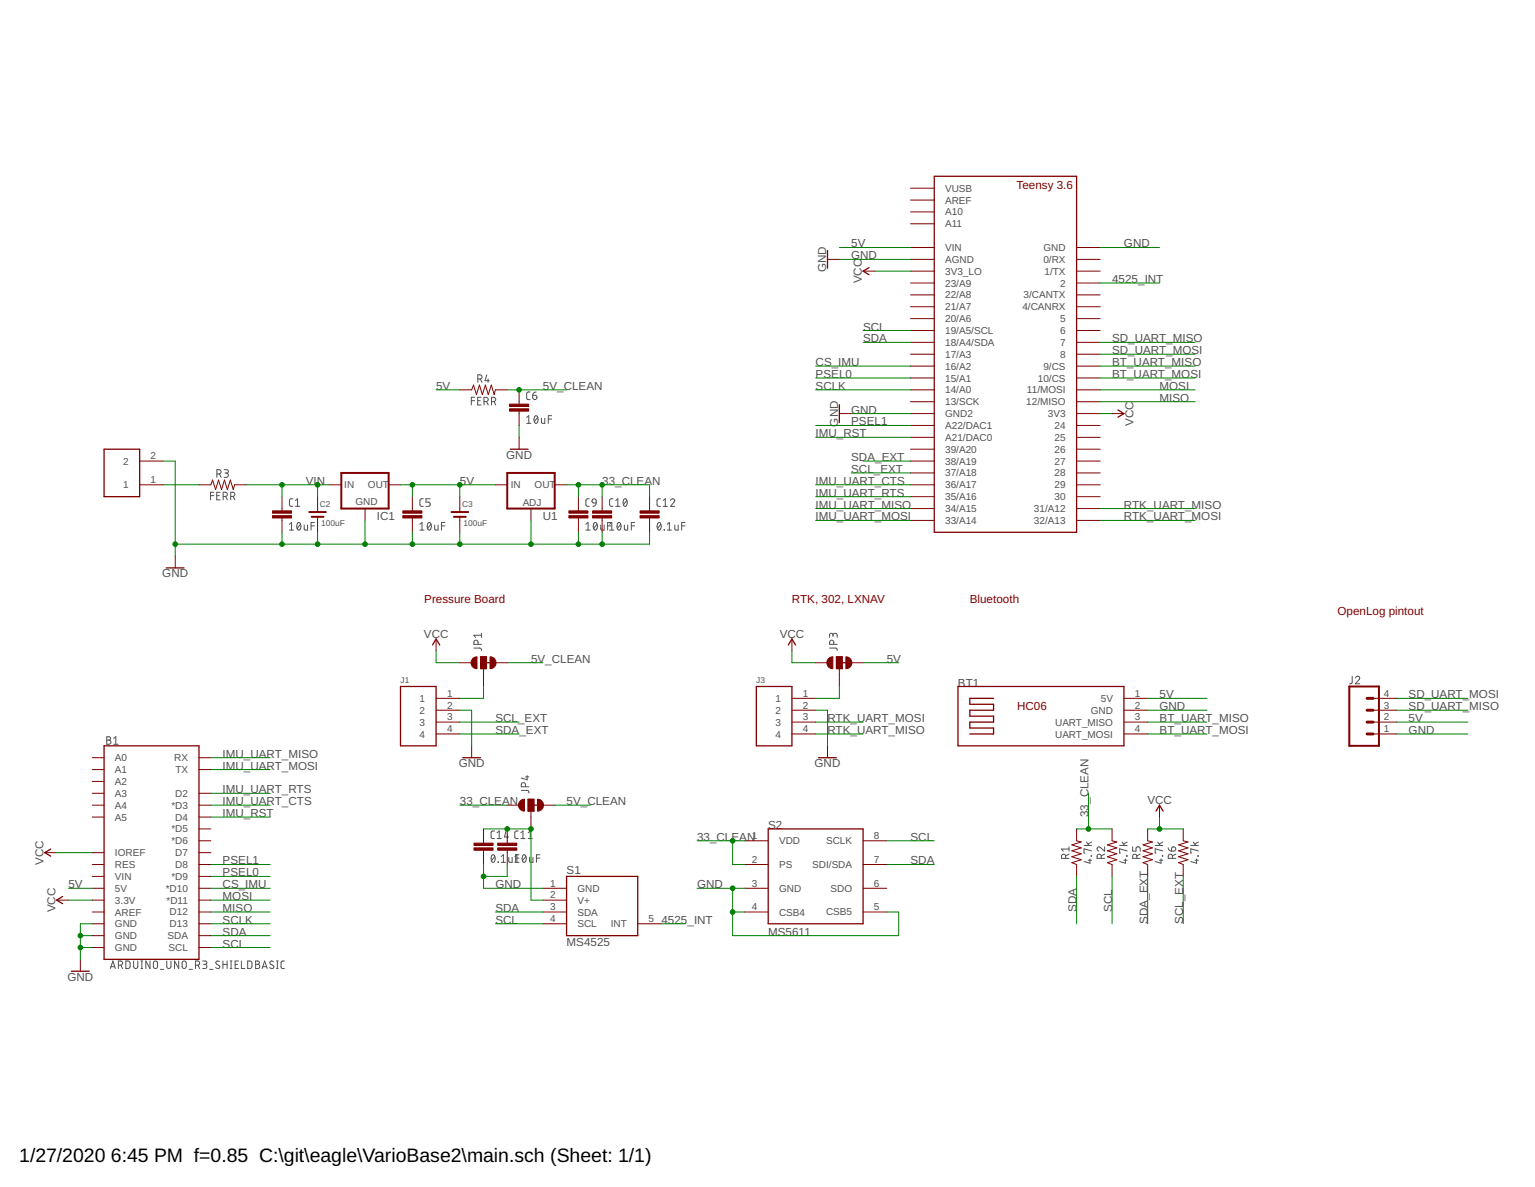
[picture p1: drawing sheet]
<svg xmlns="http://www.w3.org/2000/svg" width="279mm" height="216mm" viewBox="0 0 279 216" stroke-linecap="round" stroke-linejoin="round" font-family="sans-serif">
<g fill="none" stroke="#505050" stroke-width=".18">
<path d="M85.8 72.9h.6M86.4 72.3h-.6v1.4M87 72.9h.4M87 68.9h.4a.38 .38 0 0 0 .3-.3 .38 .38 0 0 0-.3-.4h-.4v1.4M87.4 68.9l.3 .7M87.6 72.3h-.6v1.4h.6M88.1 73h.4a.39 .39 0 0 0 .4-.3 .39 .39 0 0 0-.4-.4h-.4v1.4M88.6 73l.3 .7M88.6 68.2l-.3 1h.8M88.8 68.9v.7M89.5 73h.4a.39 .39 0 0 0 .3-.3 .39 .39 0 0 0-.3-.4h-.4v1.4M89.9 73l.3 .7"/>
<path d="M95.9 75.9l.3-.3v1.4M95.9 77h.7M96.5 71.3h-.5l-.1 .3v.9l.1 .2h.5M97 71.9h.4a.39 .39 0 0 1 .3 .4 .39 .39 0 0 1-.4 .4 .39 .39 0 0 1-.3-.4zM97.4 75.7l.2-.1a.81 .81 0 0 1 0 1.4 .89 .89 0 0 1-.2-1.3zM97.6 71.3l-.5 .2-.1 .4M97.9 75.9l-.6 .8M98.6 76.1v.8l.2 .1h.4v-.9M99.8 76.2h.6M100.4 75.6h-.6v1.4M38.3 90.1h.6M38.9 89.5h-.6v1.4"/>
<path d="M39.5 90.1h.4M39.5 86.2h.4a.39 .39 0 0 0 .4-.4 .39 .39 0 0 0-.4-.4h-.4v1.4M39.9 86.2l.4 .6M40.1 89.5h-.6v1.4h.6M40.6 90.3h.4a.38 .38 0 0 0 .4-.4 .38 .38 0 0 0-.4-.4h-.4v1.4M40.8 85.4h.5l.3 .3-.2 .3h-.4M41.1 90.3l.3 .6M41.2 86a.39 .39 0 0 1 .4 .4 .39 .39 0 0 1-.4 .4h-.4M42 90.3h.4a.38 .38 0 0 0 .4-.4 .38 .38 0 0 0-.4-.4h-.4v1.4M42.4 90.3l.4 .6M52.7 95.4l.4-.4v1.4M52.7 96.4h.7"/>
<path d="M53.3 90.7h-.4l-.2 .3v.9l.2 .2h.4M53.8 92.1h.8M53.8 91l.4-.3v1.4M54.2 95.1l.2-.1a.81 .81 0 0 1 0 1.4 .85 .85 0 0 1-.2-1.3zM54.7 95.4l-.6 .7M55.4 95.5v.8l.2 .1h.4v-.9M56.6 95.7h.6M57.2 95h-.6v1.4M76.4 96.4h.8M76.4 95.4l.4-.4v1.4M77 90.7h-.4l-.2 .3 .1 .9 .1 .2h.4M77.9 95.1l.2-.1a.81 .81 0 0 1 0 1.4 .85 .85 0 0 1-.2-1.3z"/>
<path d="M78.3 90.7h-.8v.6h.5a.39 .39 0 0 1 .3 .4 .39 .39 0 0 1-.3 .4h-.5M78.4 95.4l-.6 .7M79.1 95.5v.8l.3 .1h.3v-.9M80.4 95.7h.6M81 95h-.6v1.4M106.6 96.4h.8M106.6 95.4l.4-.4v1.4M107.3 90.7h-.5l-.2 .3 .1 .9 .1 .2h.5M107.9 90.8l.2-.1 .3 .1 .1 .7-.7-.1v-.3zM108.1 95.1l.3-.1a.81 .81 0 0 1 0 1.4 .89 .89 0 0 1-.3-1.3zM108.5 91.5l-.1 .3-.5 .3M108.7 95.4l-.6 .7"/>
<path d="M109.3 95.5l.1 .8 .2 .1h.4v-.9M110.6 95.7h.6M111 96.4h.7M111 95.4l.4-.4v1.4M111.2 95h-.6v1.4M111.6 90.7h-.5l-.1 .3v.9l.1 .2h.5M112.1 92.1h.7M112.1 91l.4-.3v1.4M112.5 95.1l.2-.1a.81 .81 0 0 1 0 1.4 .89 .89 0 0 1-.2-1.3zM113 95.4l-.6 .7M113.6 90.8l.2-.1a.81 .81 0 0 1 0 1.4 .85 .85 0 0 1-.2-1.3zM113.6 95.5v.7l.3 .2h.4v-.9"/>
<path d="M114.1 91l-.6 .8M114.9 95.7h.6M115.5 95h-.6v1.4M119.8 95.1l.2-.1a.79 .79 0 0 1 0 1.4 .87 .87 0 0 1-.2-1.3zM120.2 90.7h-.4l-.2 .3v.9l.2 .2h.4M120.3 95.4l-.6 .7M120.7 92.1h.8M120.7 91l.4-.3v1.4M120.9 96.4h.1M121.5 96.4h.7M121.5 95.4l.3-.4v1.4M122 91a.37 .37 0 0 1 .6-.3 .37 .37 0 0 1 .1 .6l-.7 .8h.8"/>
<path d="M122.8 95.5l.1 .8 .1 .1h.4v-.9M124.1 95.7h.6M124.7 95h-.6v1.4M86.3 117.9h1.1l.2 .1v.3M87 117.2v-.4a.38 .38 0 0 0-.4-.4 .38 .38 0 0 0-.3 .4v.4h1.3M87.6 115.2v.7M87.6 115.5h-1.3l.3 .4M151 117.9h1.2l.2 .4M151.6 115.5a.38 .38 0 0 1 .4-.3 .38 .38 0 0 1 .4 .3v.4M151.6 115.8v-.5l-.4-.1-.2 .1v.6M151.8 117.2v-.4a.38 .38 0 0 0-.4-.4 .38 .38 0 0 0-.4 .4v.4h1.4M19.4 134l.7 .1v.4l-.3 .1a.38 .38 0 0 1 .4 .4 .38 .38 0 0 1-.4 .4h-.4z"/>
<path d="M19.4 134.6h.4M20.7 135.4h.8M20.7 134.3l.4-.3v1.4M246.1 123v1.2l-.4 .2M246.7 123.3a.38 .38 0 0 1 .6-.3 .38 .38 0 0 1 .1 .6l-.7 .8h.8M89.6 155.6l.2-.1a.81 .81 0 0 1 0 1.3 .85 .85 0 0 1-.2-1.2zM90 151.2h-.4l-.2 .3v.8l.2 .2h.4M90.1 155.8l-.6 .7M90.5 152.5h.7M90.5 151.5l.4-.3v1.3M90.7 156.8h.1M91.2 156.8h.8"/>
<path d="M91.2 155.8l.4-.3v1.3M92.1 151.2l-.3 1h.8M92.4 151.9v.6M92.6 155.9v.8l.2 .1h.4v-.9M93.7 156.8h.8M93.7 155.8l.4-.3v1.3M93.9 156.1h.6M94.3 151.2h-.4l-.2 .3v.8l.2 .2h.4M94.5 155.5h-.6v1.3M94.8 152.5h.8M94.8 151.5l.4-.3v1.3M94.9 143.8h1.2l.2 .4"/>
<path d="M95.2 155.6l.2-.1a.79 .79 0 0 1 0 1.3 .87 .87 0 0 1-.2-1.2zM95.7 143.1v-.4a.38 .38 0 0 0-.4-.4 .38 .38 0 0 0-.4 .4v.4h1.4M95.7 141.3h.6M95.7 155.8l-.6 .7M95.9 141.1v.7l-1-.3M96.1 152.5h.8M96.1 151.5l.4-.3v1.3M96.4 155.9v.8l.2 .1h.4v-.9M97.6 156.1h.7M98.3 155.5h-.7v1.3M194 156.1v-.4a.38 .38 0 0 0-.4-.3 .38 .38 0 0 0-.4 .3v.4h1.4M194.6 155.4l-.6 .3"/>
<path d="M194.6 154.4h-1.4l.3 .4M194.6 154v.8M197.3 153.8h1.4M197.8 153.2l.4 .6M198.1 156.5h.6M198.4 156.2v.8l-1.1-.3M198.6 155.7h.1zM198.7 154.8l-1.4-.4v.8h.2M198.7 153.2l-.7 .3M200.4 156.1v-.4a.38 .38 0 0 0-.3-.3 .38 .38 0 0 0-.4 .3v.4h1.4M201.1 154v.8l-.8-.6a.38 .38 0 0 0-.6 .1 .38 .38 0 0 0 .3 .5M201.1 155.4l-.7 .3"/>
<path d="M203.8 153.8h1.4M204.2 153.2l.5 .6M204.6 156.5h.6M204.9 156.2v.8l-1.1-.3M205.1 155.7h.1zM205.2 154.8l-1.4-.4v.8h.1M205.2 153.2l-.7 .3M206.2 154v.8h.6v-.5a.39 .39 0 0 1 .4-.3 .39 .39 0 0 1 .3 .3v.5M206.9 156.1v-.4a.38 .38 0 0 0-.4-.3 .38 .38 0 0 0-.3 .3v.4h1.3M207.5 155.4l-.6 .3M210.3 153.8h1.3M210.7 153.2l.5 .6"/>
<path d="M211 156.5h.6M211.3 156.2v.8l-1-.3M211.6 155.7h.1M211.6 154.8l-1.3-.4v.8h.1M211.6 153.2l-.6 .3M212.6 154.2l.1 .4 .6 .2M213.3 154.1a.39 .39 0 0 1 .7 .2 .39 .39 0 0 1-.4 .5h-.3zM213.4 156.1v-.4a.38 .38 0 0 0-.4-.3 .38 .38 0 0 0-.4 .3v.4h1.4M214 155.4l-.6 .3M216.7 153.8h1.4M217.2 153.2l.5 .6M217.5 156.5h.6"/>
<path d="M217.8 156.2v.8l-1.1-.3M218 155.7h.1zM218.1 154.8l-1.4-.4v.8h.2M218.1 153.2l-.6 .3M20.1 176.2l.5-1.4 .4 1.4M20.2 175.8h.7M21.5 175.6h.4a.38 .38 0 0 0 .4-.4 .38 .38 0 0 0-.4-.4h-.4v1.4M22 175.6l.3 .6M22.9 174.8h.5l.2 .2 .1 .8-.3 .3-.5 .1zM24.3 174.8v1a.38 .38 0 0 0 .4 .4 .38 .38 0 0 0 .4-.4v-1M25.7 174.8h.3M25.7 176.2h.3"/>
<path d="M25.8 174.8v1.4M27.3 174.8v1.4l-.8-1.4v1.4M28 174.9l.3-.1 .3 .1 .1 .9a.38 .38 0 0 1-.4 .4 .38 .38 0 0 1-.4-.4zM29.2 176.3h.6M30.4 174.8v1a.38 .38 0 0 0 .3 .4 .38 .38 0 0 0 .4-.4v-1M32.5 174.8v1.4l-.7-1.4v1.4M33.3 174.9l.2-.1 .3 .1 .1 .9a.38 .38 0 0 1-.4 .4 .38 .38 0 0 1-.4-.4zM34.4 176.3h.6M35.6 175.6h.4a.38 .38 0 0 0 .3-.4 .38 .38 0 0 0-.3-.4h-.4v1.4M36 175.6l.3 .6M36.9 174.8h.6l.2 .2-.2 .4h-.4M37.3 175.4a.38 .38 0 0 1 .4 .4 .38 .38 0 0 1-.4 .4h-.4"/>
<path d="M38.2 176.3h.6M39.9 174.9a.35 .35 0 0 0-.5-.1 .35 .35 0 0 0 0 .6l.5 .2a.34 .34 0 0 1 0 .5 .34 .34 0 0 1-.5 0l-.2-.1M40.6 175.4h.7M40.6 174.8v1.4M41.3 174.8v1.4M41.9 174.8h.3M41.9 176.2h.3M42.1 174.8v1.4M42.8 175.4h.4M43.4 174.8h-.6v1.4h.6M43.9 174.8v1.4h.7M45.1 174.8h.5l.2 .2 .1 .8-.3 .3-.5 .1z"/>
<path d="M46.5 174.8l.7 .1v.4l-.3 .1a.38 .38 0 0 1 .4 .4 .38 .38 0 0 1-.4 .4h-.4zM46.5 175.4h.4M47.7 176.2l.5-1.4 .4 1.4M47.8 175.8h.7M49.8 174.9l-.5-.1-.2 .3 .1 .2 .5 .3a.35 .35 0 0 1 0 .5 .35 .35 0 0 1-.5 0l-.1-.1M50.3 174.8h.3M50.3 176.2h.3M50.5 174.8v1.4M51.8 174.8h-.4l-.2 .3v.9l.2 .1 .4 .1"/>
</g>
<g fill="none" stroke="#800000" stroke-width=".23">
<path d="M170.1 32.1h25.9v64.7h-25.9zM150.6 45.6v3.2M158.2 48.7l-1.1 .6 1.1 .7M152.8 73.6v3.3M203.5 74.6l1.1 .6-1.1 .7M18.9 81.7h6.5v8.6h-6.5zM92.9 81.7h3.2M30.3 103.3h3.2M78.7 117.3l.7-1.1 .6 1.1M143.5 117.3l.6-1.1 .7 1.1M18.9 135.7h17.3v38.8h-17.3zM72.9 124.9h6.5v10.8h-6.5z"/>
<path d="M84.2 137.8h3.3M88 120.5h2.2M137.7 124.9h6.4v10.8h-6.4zM149 137.8h3.2M152.8 120.5h2.1M174.4 124.9h30.2v10.8h-30.2zM180.8 127h-4.3v1.1h4.3v1.1h-4.3v1.1h4.3v1h-4.3v1.1h4.3v1.1h-4.3M9.2 154.4l-1.1 .7 1.1 .6M96.6 146.5h2.2M103.1 159.4h13v10.8h-13zM139.8 150.8h17.3v17.2h-17.3zM210.4 147.5l.7-1 .6 1"/>
<path d="M11.4 163.1l-1.1 .6 1.1 .7M13 176.7h3.2"/>
</g>
<g fill="none" stroke="#800000" stroke-width=".18">
<path d="M165.7 34.2h4.4M165.7 36.4h4.4M165.7 38.5h4.4M150.6 47.2h2.2M157.1 49.3h2.2M165.7 49.3h4.4M165.7 51.5h4.4M165.7 53.6h4.4M165.7 55.8h4.4M165.7 47.2h4.4M165.7 58h4.4M165.7 45h4.4"/>
<path d="M165.7 40.7h4.4M196 49.3h4.3M196 51.5h4.3M196 53.6h4.3M196 55.8h4.3M196 47.2h4.3M196 58h4.3M196 45h4.3M83.7 70.9h2.2l.3-.9 .5 1.8 .6-1.8 .5 1.8 .5-1.8 .6 1.8 .5-1.8 .6 1.8 .2-.9h2.1M94.5 70.9v2.6M94.5 74.8v2.6M94.5 79.5v2.2"/>
<path d="M152.8 75.2h2.1M165.7 60.1h4.4M165.7 62.3h4.4M165.7 64.4h4.4M165.7 66.6h4.4M165.7 68.7h4.4M165.7 70.9h4.4M165.7 73.1h4.4M165.7 75.2h4.4M165.7 77.4h4.4M165.7 79.5h4.4M196 60.1h4.3"/>
<path d="M196 62.3h4.3M196 64.4h4.3M196 66.6h4.3M196 68.7h4.3M196 70.9h4.3M196 73.1h4.3M196 75.2h4.3M196 77.4h4.3M196 79.5h4.3M202.4 75.2h2.2M25.4 88.2h4.3M25.4 83.9h4.3"/>
<path d="M36.2 88.2h2.2l.3-.9 .5 1.7 .6-1.7 .5 1.7 .6-1.7 .5 1.7 .5-1.7 .6 1.7 .2-.8h2.2M51.3 90.3v2.6M51.3 94.2v2.6M57.8 90.3v2.8M57.8 94v2.8M60 88.2h2.1M66.4 92.5v2.2M70.7 88.2h2.2M75.1 90.3v2.6M75.1 94.2v2.6M83.7 90.3v2.8M83.7 94v2.8"/>
<path d="M90.2 88.2h2.1M96.6 92.5v2.2M101 88.2h2.1M105.3 90.3v2.6M105.3 94.2v2.6M109.6 90.3v2.6M109.6 94.2v2.6M118.2 90.3v2.6M118.2 94.2v2.6M165.7 88.2h4.4M165.7 83.9h4.4M165.7 81.7h4.4"/>
<path d="M165.7 86h4.4M165.7 90.3h4.4M165.7 92.5h4.4M165.7 94.7h4.4M196 88.2h4.3M196 83.9h4.3M196 81.7h4.3M196 86h4.3M196 90.3h4.3M196 92.5h4.3M196 94.7h4.3M31.9 101.1v2.2"/>
<path d="M79.4 116.2v2.2M87.5 119.5h1.1v2.1h-1.1zM144.1 116.2v2.2M152.2 119.5h1.1v2.1h-1.1zM16.8 137.8h2.1M16.8 140h2.1M36.2 137.8h2.2M36.2 140h2.2M79.4 127h4.3M79.4 129.2h4.3M79.4 131.3h4.3M79.4 133.5h4.3"/>
<path d="M83.7 120.5h2.2M85.9 135.7v2.1M88 121.6v3.3M90.2 120.5h2.1M144.1 127h4.4M144.1 129.2h4.4M144.1 131.3h4.4M144.1 133.5h4.4M148.5 120.5h2.1M150.6 135.7v2.1M152.8 121.6v3.3M154.9 120.5h2.2"/>
<path d="M204.6 127h4.3M204.6 129.2h4.3M204.6 131.3h4.3M204.6 133.5h4.3M249.9 127h4.3M249.9 129.2h4.3M249.9 131.3h4.3M249.9 133.5h4.3M8.1 155.1h2.2M16.8 144.3h2.1M16.8 146.5h2.1M16.8 148.6h2.1"/>
<path d="M16.8 155.1h2.1M16.8 157.2h2.1M16.8 159.4h2.1M16.8 142.1h2.1M36.2 144.3h2.2M36.2 146.5h2.2M36.2 148.6h2.2M36.2 150.8h2.2M36.2 152.9h2.2M36.2 155.1h2.2M36.2 157.2h2.2M36.2 159.4h2.2"/>
<path d="M88 150.8v2.6M88 154.6v2.6M92.3 146.5h2.2M92.3 150.8v2.6M92.3 154.6v2.6M96.1 145.4h1.1v2.1h-1.1zM96.6 147.5v3.3M98.8 146.5h2.2M135.5 152.9h4.3M135.5 157.2h4.3M157.1 152.9h4.3M157.1 157.2h4.3"/>
<path d="M196 150.8v2.1l.8 .2-1.7 .6 1.7 .5-1.7 .5 1.7 .6-1.7 .5 1.7 .6-1.7 .5 .9 .3v2.2M202.4 150.8v2.1l.9 .2-1.7 .6 1.7 .5-1.7 .5 1.7 .6-1.7 .5 1.7 .6-1.7 .5 .8 .3v2.2M208.9 150.8v2.1l.9 .2-1.8 .6 1.8 .5-1.8 .5 1.8 .6-1.8 .5 1.8 .6-1.8 .5 .9 .3v2.2M211.1 146.5v2.1M215.4 150.8v2.1l.8 .2-1.7 .6 1.7 .5-1.7 .5 1.7 .6-1.7 .5 1.7 .6-1.7 .5 .9 .3v2.2M10.3 163.7h2.2M14.6 174.5v2.2M16.8 161.6h2.1M16.8 163.7h2.1M16.8 165.9h2.1M16.8 168h2.1M16.8 170.2h2.1"/>
<path d="M16.8 172.3h2.1M36.2 161.6h2.2M36.2 163.7h2.2M36.2 165.9h2.2M36.2 168h2.2M36.2 170.2h2.2M36.2 172.3h2.2M98.8 161.6h4.3M98.8 163.7h4.3M98.8 165.9h4.3M98.8 168h4.3M116.1 168h4.3"/>
<path d="M135.5 161.6h4.3M135.5 165.9h4.3M157.1 161.6h4.3M157.1 165.9h4.3"/>
</g>
<g fill="#800000" stroke="#800000" stroke-width=".18">
<path d="M89.2 119.5a1.08 1.08 0 0 1 1.1 1 1.08 1.08 0 0 1-1.1 1.1z" fill-rule="evenodd"/>
<path d="M86 119.9l.4-.4h.4v2.1a1.07 1.07 0 0 1-1-.6 1.07 1.07 0 0 1 .2-1.1z" fill-rule="evenodd"/>
<path d="M154 119.5a1.08 1.08 0 0 1 1.1 1 1.08 1.08 0 0 1-1.1 1.1z" fill-rule="evenodd"/>
<path d="M150.9 119.7l.7-.2v2.1a1.08 1.08 0 0 1-1-.7 1.08 1.08 0 0 1 .3-1.2z" fill-rule="evenodd"/>
<path d="M97.8 145.4a1.08 1.08 0 0 1 1.1 1.1 1.08 1.08 0 0 1-1.1 1z" fill-rule="evenodd"/>
<path d="M94.6 145.8l.5-.4h.4v2.1a1.08 1.08 0 0 1-1-.6 1.08 1.08 0 0 1 .1-1.1z" fill-rule="evenodd"/>
</g>
<g fill="#800000" stroke="#800000" stroke-width=".18">
<path d="M87.5 119.5h1v2.1h-1z"/>
<path d="M152.3 119.5h1v2.1h-1z"/>
<path d="M49.6 93.8h3.5v.4h-3.5z"/>
<path d="M49.6 92.9h3.5v.4h-3.5z"/>
<path d="M73.3 93.8h3.5v.4h-3.5z"/>
<path d="M73.3 92.9h3.5v.4h-3.5z"/>
<path d="M92.8 74.4h3.4v.4h-3.4z"/>
<path d="M92.8 73.5h3.4v.4h-3.4z"/>
<path d="M103.5 93.8h3.5v.4h-3.5z"/>
<path d="M103.5 92.9h3.5v.4h-3.5z"/>
<path d="M107.9 93.8h3.4v.4h-3.4z"/>
<path d="M107.9 92.9h3.4v.4h-3.4z"/>
<path d="M116.5 93.8h3.5v.4h-3.5z"/>
<path d="M116.5 92.9h3.5v.4h-3.5z"/>
<path d="M96.1 145.4h1.1v2.1h-1.1z"/>
<path d="M86.3 154.2h3.4v.4h-3.4z"/>
<path d="M86.3 153.4h3.4v.4h-3.4z"/>
<path d="M90.6 154.2h3.5v.4h-3.5z"/>
<path d="M90.6 153.4h3.5v.4h-3.5z"/>
</g>
<path d="M56.3 93.1h3M56.7 94h2.2M62.1 86h8.6v6.5h-8.6zM82.2 93.1h3M82.6 94h2.2M92.3 86h8.7v6.5h-8.7zM245.6 124.9h5.4v10.8h-5.4z" fill="none" stroke="#800000" stroke-width=".36"/>
<path d="M248.8 129.2h1.1M248.8 131.3h1.1M248.8 133.5h1.1M248.8 127h1.1" fill="none" stroke="#800000" stroke-width=".53"/>
<g fill="none" stroke="#008000" stroke-width=".18">
<path d="M152.8 47.2h12.9M152.8 45h12.9M159.3 49.3h6.4M200.3 45h10.8M200.3 51.5h10.8M79.4 70.9h4.3M92.3 70.9h10.8M94.5 77.4v2.1M148.5 70.9h17.2M148.5 68.7h17.2M148.5 66.6h17.2M148.5 77.4h17.2"/>
<path d="M148.5 79.5h17.2M154.9 75.2h10.8M157.1 60.1h8.6M157.1 62.3h8.6M200.3 75.2h2.1M200.3 70.9h17.2M200.3 62.3h17.2M200.3 73.1h17.2M200.3 68.7h17.2M200.3 66.6h17.2M200.3 64.4h17.2M29.7 83.9h2.2v17.2"/>
<path d="M29.7 88.2h6.5M44.9 88.2h15.1M51.3 88.2v2.1M51.3 96.8v2.2M57.8 88.2v2.1M57.8 96.8v2.2M66.4 94.7v4.3M72.9 88.2h17.3M75.1 88.2v2.1M75.1 96.8v2.2M83.7 88.2v2.1M83.7 96.8v2.2"/>
<path d="M96.6 94.7v4.3M103.1 88.2h15.1v2.1M105.3 88.2v2.1M105.3 96.8v2.2M109.6 88.2v2.1M109.6 96.8v2.2M118.2 96.8v2.2h-86.3M148.5 88.2h17.2M148.5 94.7h17.2M148.5 92.5h17.2M148.5 90.3h17.2M154.9 86h10.8"/>
<path d="M157.1 83.9h8.6M200.3 94.7h17.2M200.3 92.5h17.2M79.4 118.4v2.1h4.3M144.1 118.4v2.1h4.4M38.4 140h10.8M38.4 137.8h10.8M83.7 129.2h2.2v6.5M83.7 133.5h10.8M83.7 131.3h10.8M88 124.9v2.1h-4.3M92.3 120.5h6.5"/>
<path d="M148.5 129.2h2.1v6.5M148.5 133.5h8.6M148.5 131.3h8.6M152.8 124.9v2.1h-4.3M157.1 120.5h6.5M208.9 129.2h10.8M208.9 133.5h10.8M208.9 127h10.8M208.9 131.3h10.8M254.2 129.2h13M254.2 133.5h13M254.2 127h13"/>
<path d="M254.2 131.3h13M10.3 155.1h6.5M38.4 159.4h10.8M38.4 157.2h10.8M38.4 148.6h10.8M38.4 146.5h10.8M38.4 144.3h10.8M83.7 146.5h8.6M88 150.8h8.6v12.9h2.2M88 157.2v4.4h10.8M92.3 157.2v2.2h-4.3M101 146.5h6.4"/>
<path d="M126.9 152.9h8.6M133.3 152.9v4.3h2.2M161.4 152.9h8.7M161.4 157.2h8.7M196 150.8h6.4M196 159.4v8.6M198.1 144.3v6.5M202.4 159.4v8.6M208.9 150.8h6.5M208.9 159.4v8.6M211.1 148.6v2.2M215.4 159.4v8.6"/>
<path d="M12.5 161.6h4.3M12.5 163.7h4.3M14.6 172.3h2.2M14.6 170.2h2.2M16.8 168h-2.2v6.5M38.4 172.3h10.8M38.4 170.2h10.8M38.4 168h10.8M38.4 161.6h10.8M38.4 165.9h10.8M38.4 163.7h10.8M90.2 168h8.6"/>
<path d="M90.2 165.9h8.6M120.4 168h4.3M126.9 161.6h8.6M133.3 161.6v8.6h30.3v-4.3h-2.2M133.3 165.9h2.2"/>
</g>
<g fill="#008000" stroke="#008000" stroke-width=".18">
<circle cx="14.6" cy="172.3" r=".42"/>
<circle cx="14.6" cy="170.2" r=".42"/>
<circle cx="31.9" cy="99" r=".42"/>
<circle cx="51.3" cy="99" r=".42"/>
<circle cx="66.4" cy="99" r=".42"/>
<circle cx="75.1" cy="99" r=".42"/>
<circle cx="83.7" cy="99" r=".42"/>
<circle cx="96.6" cy="99" r=".42"/>
<circle cx="109.6" cy="99" r=".42"/>
<circle cx="105.3" cy="99" r=".42"/>
<circle cx="57.8" cy="99" r=".42"/>
<circle cx="88" cy="159.4" r=".42"/>
<circle cx="133.3" cy="165.9" r=".42"/>
<circle cx="133.3" cy="161.6" r=".42"/>
<circle cx="211.1" cy="150.8" r=".42"/>
<circle cx="75.1" cy="88.2" r=".42"/>
<circle cx="83.7" cy="88.2" r=".42"/>
<circle cx="51.3" cy="88.2" r=".42"/>
<circle cx="57.8" cy="88.2" r=".42"/>
<circle cx="105.3" cy="88.2" r=".42"/>
<circle cx="109.6" cy="88.2" r=".42"/>
<circle cx="133.3" cy="152.9" r=".42"/>
<circle cx="198.1" cy="150.8" r=".42"/>
<circle cx="96.6" cy="150.8" r=".42"/>
<circle cx="92.3" cy="150.8" r=".42"/>
<circle cx="94.5" cy="70.9" r=".42"/>
</g>
<g font-size="3.5">
<text x="3.5" y="211.4">1/27/2020</text>
<text x="20.2" y="211.4">6:45 PM f=0.85 C:\git\eagle\VarioBase2\main.sch (Sheet: 1/1)</text>
</g>
<g font-size="2.1" fill="#800000">
<text x="185" y="34.4">Teensy 3.6</text>
<text x="77.2" y="109.8">Pressure Board</text>
<text x="144.1" y="109.8">RTK, 302, LXNAV</text>
<text x="176.5" y="109.8">Bluetooth</text>
<text x="243.4" y="111.9">OpenLog pintout</text>
<text x="185.2" y="129.2">HC06</text>
</g>
<g font-size="2.1" fill="#505050">
<text x="154.9" y="47.2">GND</text>
<text x="154.9" y="45">5V</text>
<text x="204.6" y="45">GND</text>
<text x="150.4" y="49.5" transform="rotate(-90 150.4 49.5)">GND</text>
<text x="156.9" y="51.6" transform="rotate(-90 156.9 51.6)">VCC</text>
<text x="202.4" y="51.5">4525_INT</text>
<text x="157.1" y="60.1">SCL</text>
<text x="157.1" y="62.3">SDA</text>
<text x="202.4" y="64.4">SD_UART_MOSI</text>
<text x="202.4" y="62.3">SD_UART_MISO</text>
<text x="79.4" y="70.9">5V</text>
<text x="98.8" y="70.9">5V_CLEAN</text>
<text x="148.5" y="70.9">SCLK</text>
<text x="148.5" y="68.8">PSEL0</text>
<text x="148.5" y="66.6">CS_IMU</text>
<text x="202.4" y="66.6">BT_UART_MISO</text>
<text x="202.4" y="68.8">BT_UART_MOSI</text>
<text x="211.1" y="70.9">MOSI</text>
<text x="152.6" y="77.6" transform="rotate(-90 152.6 77.6)">GND</text>
<text x="154.9" y="75.2">GND</text>
<text x="154.9" y="77.4">PSEL1</text>
<text x="206.3" y="77.5" transform="rotate(-90 206.3 77.5)">VCC</text>
<text x="211.1" y="73.1">MISO</text>
<text x="92.1" y="83.4">GND</text>
<text x="148.5" y="79.5">IMU_RST</text>
<text x="154.9" y="83.9">SDA_EXT</text>
<text x="55.6" y="88.2">VIN</text>
<text x="83.7" y="88.2">5V</text>
<text x="109.6" y="88.2">33_CLEAN</text>
<text x="148.5" y="88.2">IMU_UART_CTS</text>
<text x="154.9" y="86">SCL_EXT</text>
<text x="68.6" y="94.7">IC1</text>
<text x="98.8" y="94.7">U1</text>
<text x="148.5" y="94.7">IMU_UART_MOSI</text>
<text x="148.5" y="92.5">IMU_UART_MISO</text>
<text x="148.5" y="90.3">IMU_UART_RTS</text>
<text x="204.6" y="94.7">RTK_UART_MOSI</text>
<text x="204.6" y="92.5">RTK_UART_MISO</text>
<text x="29.5" y="105">GND</text>
<text x="77.2" y="116">VCC</text>
<text x="141.9" y="116">VCC</text>
<text x="96.7" y="120.6">5V_CLEAN</text>
<text x="161.4" y="120.6">5V</text>
<text x="174.4" y="124.9">BT1</text>
<text x="90.2" y="131.3">SCL_EXT</text>
<text x="150.6" y="131.3">RTK_UART_MOSI</text>
<text x="211.1" y="129.2">GND</text>
<text x="211.1" y="127">5V</text>
<text x="211.1" y="131.3">BT_UART_MISO</text>
<text x="256.4" y="131.3">5V</text>
<text x="256.4" y="127">SD_UART_MOSI</text>
<text x="256.4" y="129.2">SD_UART_MISO</text>
<text x="40.5" y="137.8">IMU_UART_MISO</text>
<text x="90.2" y="133.5">SDA_EXT</text>
<text x="150.6" y="133.5">RTK_UART_MISO</text>
<text x="211.1" y="133.5">BT_UART_MOSI</text>
<text x="256.4" y="133.5">GND</text>
<text x="40.5" y="140">IMU_UART_MOSI</text>
<text x="83.5" y="139.5">GND</text>
<text x="148.3" y="139.5">GND</text>
<text x="40.5" y="148.6">IMU_RST</text>
<text x="40.5" y="146.4">IMU_UART_CTS</text>
<text x="40.5" y="144.3">IMU_UART_RTS</text>
<text x="83.7" y="146.4">33_CLEAN</text>
<text x="103.1" y="146.4">5V_CLEAN</text>
<text x="198.1" y="148.6" transform="rotate(-90 198.1 148.6)">33_CLEAN</text>
<text x="208.8" y="146.2">VCC</text>
<text x="126.9" y="152.9">33_CLEAN</text>
<text x="139.8" y="150.8">S2</text>
<text x="165.7" y="152.9">SCL</text>
<text x="7.9" y="157.3" transform="rotate(-90 7.9 157.3)">VCC</text>
<text x="12.5" y="161.6">5V</text>
<text x="40.5" y="159.4">PSEL0</text>
<text x="40.5" y="161.6">CS_IMU</text>
<text x="40.5" y="157.2">PSEL1</text>
<text x="90.2" y="161.6">GND</text>
<text x="103.1" y="159">S1</text>
<text x="126.9" y="161.6">GND</text>
<text x="165.7" y="157.2">SDA</text>
<text x="10.1" y="165.9" transform="rotate(-90 10.1 165.9)">VCC</text>
<text x="40.5" y="165.9">MISO</text>
<text x="40.5" y="163.7">MOSI</text>
<text x="90.2" y="165.9">SDA</text>
<text x="196" y="165.9" transform="rotate(-90 196 165.9)">SDA</text>
<text x="202.4" y="165.9" transform="rotate(-90 202.4 165.9)">SCL</text>
<text x="40.5" y="172.3">SCL</text>
<text x="40.5" y="170.2">SDA</text>
<text x="40.5" y="168">SCLK</text>
<text x="90.2" y="168">SCL</text>
<text x="103.1" y="172.1">MS4525</text>
<text x="120.4" y="168">4525_INT</text>
<text x="139.8" y="170.2">MS5611</text>
<text x="208.9" y="168" transform="rotate(-90 208.9 168)">SDA_EXT</text>
<text x="215.4" y="168" transform="rotate(-90 215.4 168)">SCL_EXT</text>
<text x="12.3" y="178.4">GND</text>
</g>
<g font-size="1.8" fill="#505050">
<text x="172" y="34.9">VUSB</text>
<text x="172" y="37">AREF</text>
<text x="172" y="39.2">A10</text>
<text x="172" y="41.3">A11</text>
<text x="172" y="45.7">VIN</text>
<text x="172" y="47.8">AGND</text>
<text x="189.9" y="47.8">0/RX</text>
<text x="189.9" y="45.7">GND</text>
<text x="172" y="50">3V3_LO</text>
<text x="172" y="52.1">23/A9</text>
<text x="190.1" y="50">1/TX</text>
<text x="192.9" y="52.1">2</text>
<text x="172" y="54.3">22/A8</text>
<text x="172" y="56.4">21/A7</text>
<text x="172" y="58.6">20/A6</text>
<text x="186.1" y="56.5">4/CANRX</text>
<text x="186.3" y="54.3">3/CANTX</text>
<text x="192.9" y="58.6">5</text>
<text x="172" y="60.8">19/A5/SCL</text>
<text x="172" y="62.9">18/A4/SDA</text>
<text x="172" y="65.1">17/A3</text>
<text x="192.9" y="60.8">6</text>
<text x="192.9" y="62.9">7</text>
<text x="192.9" y="65.1">8</text>
<text x="172" y="67.2">16/A2</text>
<text x="172" y="69.4">15/A1</text>
<text x="172" y="71.6">14/A0</text>
<text x="186.9" y="71.6">11/MOSI</text>
<text x="188.9" y="69.4">10/CS</text>
<text x="189.9" y="67.2">9/CS</text>
<text x="172" y="73.7">13/SCK</text>
<text x="172" y="75.9">GND2</text>
<text x="186.8" y="73.7">12/MISO</text>
<text x="190.7" y="75.9">3V3</text>
<text x="27.4" y="83.6">2</text>
<text x="172" y="78">A22/DAC1</text>
<text x="172" y="80.2">A21/DAC0</text>
<text x="172" y="82.3">39/A20</text>
<text x="191.9" y="78">24</text>
<text x="191.9" y="80.2">25</text>
<text x="191.9" y="82.3">26</text>
<text x="22.4" y="88.8">1</text>
<text x="22.4" y="84.5">2</text>
<text x="27.4" y="87.9">1</text>
<text x="62.7" y="88.7">IN</text>
<text x="67" y="88.7">OUT</text>
<text x="93" y="88.8">IN</text>
<text x="97.3" y="88.8">OUT</text>
<text x="172" y="84.5">38/A19</text>
<text x="172" y="86.7">37/A18</text>
<text x="172" y="88.8">36/A17</text>
<text x="191.9" y="84.5">27</text>
<text x="191.9" y="86.7">28</text>
<text x="191.9" y="88.8">29</text>
<text x="64.7" y="91.8">GND</text>
<text x="95.1" y="92.1">ADJ</text>
<text x="172" y="91">35/A16</text>
<text x="172" y="93.1">34/A15</text>
<text x="172" y="95.3">33/A14</text>
<text x="188.2" y="93.1">31/A12</text>
<text x="188.2" y="95.3">32/A13</text>
<text x="191.9" y="91">30</text>
<text x="76.4" y="127.7">1</text>
<text x="76.4" y="129.8">2</text>
<text x="76.4" y="132">3</text>
<text x="81.4" y="126.7">1</text>
<text x="81.4" y="128.9">2</text>
<text x="81.4" y="131">3</text>
<text x="141.1" y="127.7">1</text>
<text x="141.1" y="129.8">2</text>
<text x="141.1" y="132">3</text>
<text x="146.1" y="126.7">1</text>
<text x="146.1" y="128.9">2</text>
<text x="146.1" y="131">3</text>
<text x="192.1" y="132">UART_MISO</text>
<text x="198.6" y="129.8">GND</text>
<text x="200.4" y="127.7">5V</text>
<text x="206.6" y="126.7">1</text>
<text x="206.6" y="128.9">2</text>
<text x="206.6" y="131">3</text>
<text x="251.9" y="131">2</text>
<text x="251.9" y="128.9">3</text>
<text x="251.9" y="126.7">4</text>
<text x="76.4" y="134.1">4</text>
<text x="81.4" y="133.2">4</text>
<text x="141.1" y="134.1">4</text>
<text x="146.1" y="133.2">4</text>
<text x="192.1" y="134.1">UART_MOSI</text>
<text x="206.6" y="133.2">4</text>
<text x="251.9" y="133.2">1</text>
<text x="20.9" y="138.5">A0</text>
<text x="20.9" y="140.6">A1</text>
<text x="20.9" y="142.8">A2</text>
<text x="31.7" y="138.5">RX</text>
<text x="31.9" y="140.6">TX</text>
<text x="20.9" y="144.9">A3</text>
<text x="20.9" y="147.1">A4</text>
<text x="20.9" y="149.3">A5</text>
<text x="31.2" y="147.1">*D3</text>
<text x="31.9" y="144.9">D2</text>
<text x="31.9" y="149.3">D4</text>
<text x="20.9" y="155.7">IOREF</text>
<text x="31.2" y="151.4">*D5</text>
<text x="31.2" y="153.6">*D6</text>
<text x="31.9" y="155.7">D7</text>
<text x="136.8" y="152.6">1</text>
<text x="141.8" y="153.6">VDD</text>
<text x="150.4" y="153.6">SCLK</text>
<text x="159.1" y="152.6">8</text>
<text x="20.9" y="160">VIN</text>
<text x="20.9" y="157.9">RES</text>
<text x="31.2" y="160">*D9</text>
<text x="31.9" y="157.9">D8</text>
<text x="100.1" y="161.3">1</text>
<text x="136.8" y="156.9">2</text>
<text x="136.8" y="161.3">3</text>
<text x="141.8" y="157.9">PS</text>
<text x="147.8" y="157.9">SDI/SDA</text>
<text x="159.1" y="161.3">6</text>
<text x="159.1" y="156.9">7</text>
<text x="20.9" y="162.2">5V</text>
<text x="20.9" y="166.5">AREF</text>
<text x="20.9" y="164.4">3.3V</text>
<text x="30.2" y="162.2">*D10</text>
<text x="30.3" y="164.4">*D11</text>
<text x="30.9" y="166.5">D12</text>
<text x="100.1" y="163.4">2</text>
<text x="100.1" y="165.6">3</text>
<text x="100.1" y="167.7">4</text>
<text x="105.1" y="162.2">GND</text>
<text x="105.1" y="164.4">V+</text>
<text x="105.1" y="166.5">SDA</text>
<text x="118.1" y="167.7">5</text>
<text x="136.8" y="165.6">4</text>
<text x="141.8" y="162.2">GND</text>
<text x="141.8" y="166.5">CSB4</text>
<text x="150.4" y="166.5">CSB5</text>
<text x="151.2" y="162.2">SDO</text>
<text x="159.1" y="165.6">5</text>
<text x="20.9" y="168.7">GND</text>
<text x="20.9" y="170.8">GND</text>
<text x="20.9" y="173">GND</text>
<text x="30.5" y="170.8">SDA</text>
<text x="30.7" y="173">SCL</text>
<text x="30.9" y="168.7">D13</text>
<text x="105.1" y="168.7">SCL</text>
<text x="111.2" y="168.7">INT</text>
</g>
<g font-size="1.5" fill="#505050">
<text x="58.2" y="92.3">C2</text>
<text x="58.4" y="95.7">100uF</text>
<text x="84.1" y="92.3">C3</text>
<text x="84.3" y="95.7">100uF</text>
<text x="72.9" y="124.2">J1</text>
<text x="137.7" y="124.2">J3</text>
</g>
</svg>
